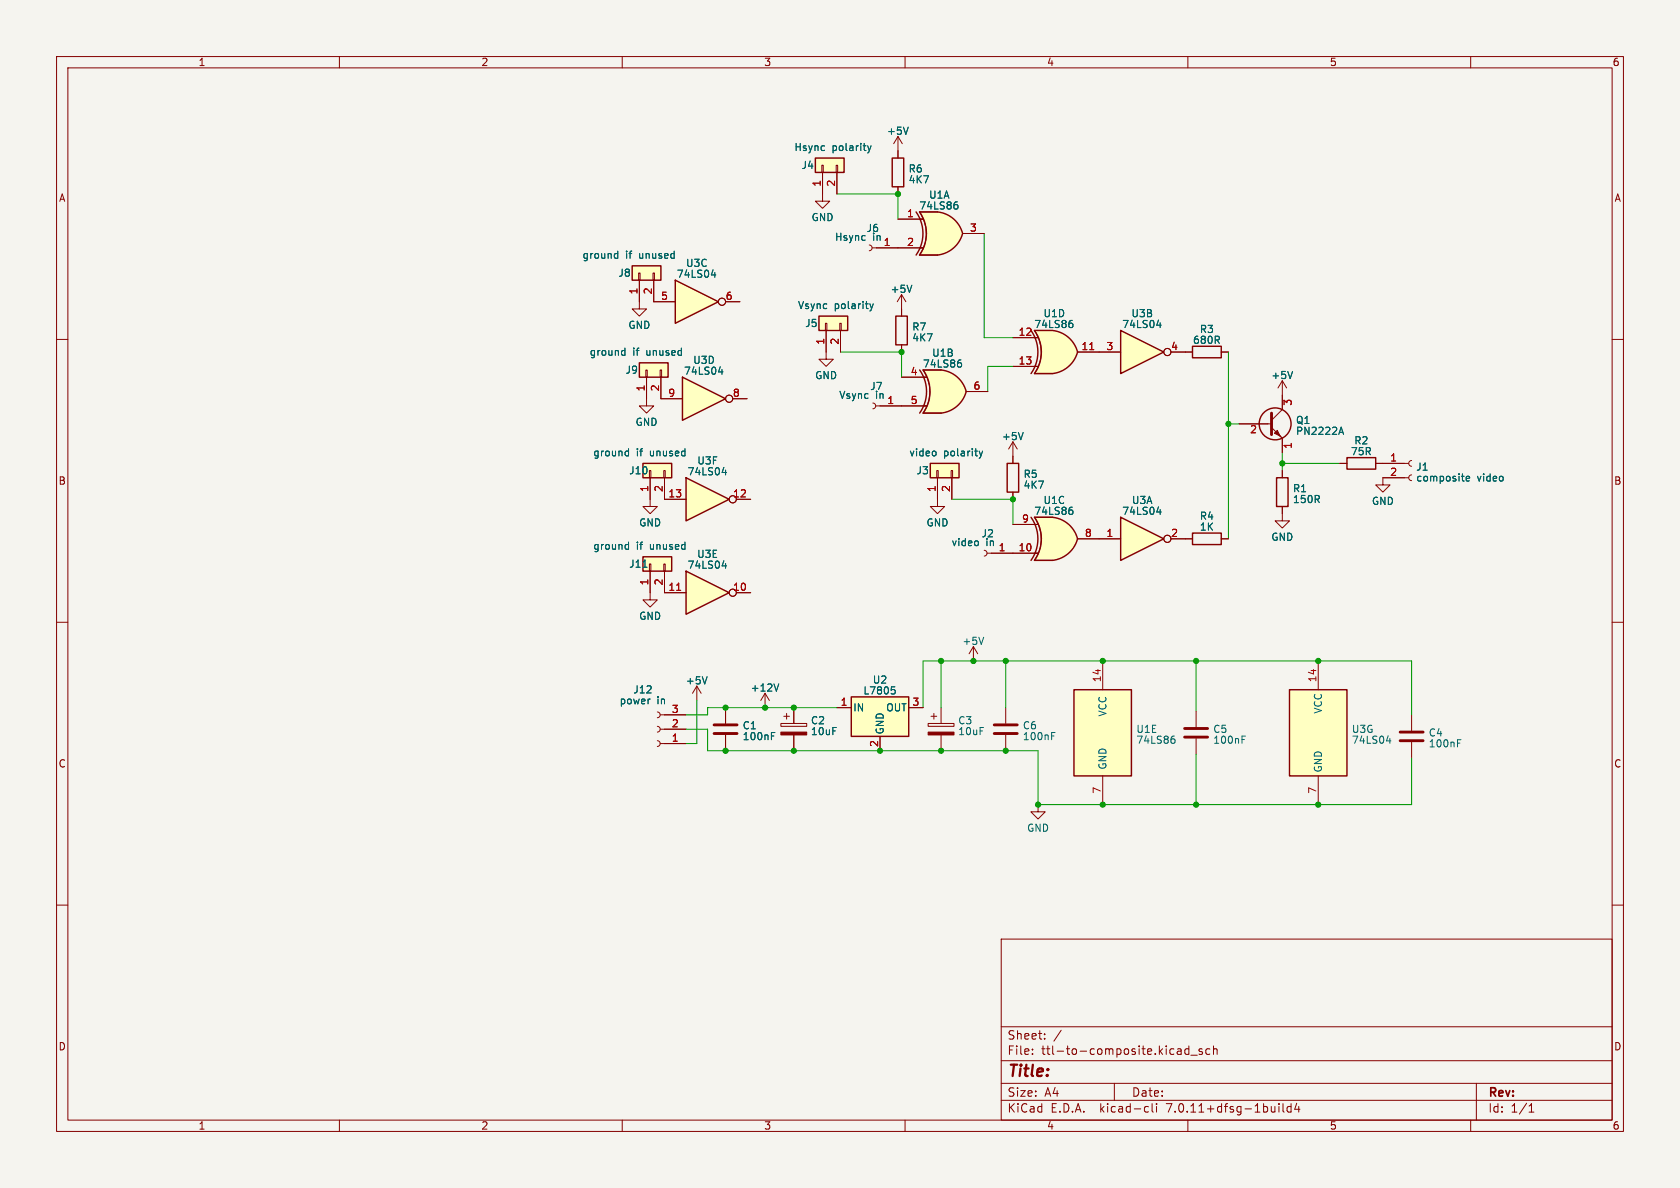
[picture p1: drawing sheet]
<svg xmlns="http://www.w3.org/2000/svg" width="297mm" height="210mm" viewBox="0 0 297 210" stroke-linecap="round" stroke-linejoin="round" font-family="sans-serif">
<path d="M0 0h297v210h-297z" fill="#f5f4ef" stroke="#f5f4ef" stroke-width=".18"/>
<g fill="none" stroke="#840000" stroke-width=".18">
<path d="M10 10h277v190h-277zM12 12h273v186h-273zM60 10v2M110 10v2M160 10v2M210 10v2M260 10v2M10 60h2M285 60h2M10 110h2M285 110h2M10 160h2"/>
<path d="M285 160h2M177 166h108v32h-108zM60 198v2M110 198v2M160 198v2M177 194.5h108M177 191.5h108M177 187.5h108M177 181.5h108M182.5 186.3v.1M182.5 185.5v.1M184.7 183.6v.1"/>
<path d="M184.7 182.8v.1M187.6 182.1l-1.3 2M197 191.5v3M202.6 195.6l.4 .1M203 196.5l-.4 .1M203.7 195.1v1.3l.2 .2M204.5 195.1v.1M204.5 195.6v1M210 198v2M210.2 185.5l-.5-.1-.2 .3v.4l.1 .2h.6M210.2 184.9v1.5M210.5 186.5h1.2"/>
<path d="M212.5 185.5l-.3-.1-.2 .2v.2l.5 .2v.3h-.5M213.9 185.5l-.4-.1-.3 .3v.4l.1 .2h.6M214.5 185.5l.2-.1 .4 .1 .1 .9M214.5 184.9v1.5M226.1 195.1v.1M226.1 195.6v1M226.8 195.1v1.3l.2 .2M228.2 195.7l-.4-.1-.3 .3v.4l.2 .2h.5M228.2 195.1v1.5M229.2 195l-.3 1.1h.9M229.6 195.6v1M260 198v2"/>
<path d="M261 191.5v6.5M270.3 196.6h.9M270.3 195.5l.4-.4v1.5"/>
</g>
<path d="M198.1 91.4l7.6 3.9-7.6 3.8z" fill="#ffffc2"/>
<path d="M164.5 81.9h5v2.6h-5zM198.1 91.4l7.6 3.9-7.6 3.8zM150.5 123.2h10.2v7h-10.2zM189.9 121.9h10.1v15.3h-10.1z" fill="none" stroke="#840000" stroke-width=".25"/>
<g fill="none" stroke="#840000" stroke-width=".18">
<path d="M179.1 78.1l-.8 1.3M179.1 78.1v2.5M179.1 78.1l.7 1.3M165.6 83.2h.3v1.3h-.3zM165.7 84.5v5h1.3l-1.3 1.3-1.2-1.3h1.2M168.1 83.2h.3v1.3h-.3zM168.3 84.5v3.8M174 97.3l.4 .1 .1 .4-.2 .4-.3 .1M174.5 97.8h4.6M194.3 95.3h3.8M207 95.3h2.5M172.1 114.3l-.8 1.3"/>
<path d="M172.1 114.3v2.5M172.1 114.3l.7 1.3M194.9 116.8v5.1M116.2 125.9l.4 .1 .1 .4-.2 .3-.3 .2M116.2 128.4l.4 .2 .1 .3-.2 .4-.3 .1M116.2 130.9l.4 .2 .1 .4-.2 .3-.3 .2M116.7 126.4h4.6M116.7 128.9h4.6M116.7 131.4h4.6M123.2 121.3l-.8 1.3M123.2 121.3v2.5M123.2 121.3l.8 1.3"/>
<path d="M128.3 125.1v2.8M128.3 129.9v2.8M138 127.9h4.6v.5h-4.6zM138.6 126.6h1M139.1 126.1v1M140.3 125.1v2.8M140.3 129.9v2.8M148 125.1h2.5M155.6 130.2v2.5M160.7 125.1h2.5M164.1 127.9h4.6v.5h-4.6zM164.6 126.6h1"/>
<path d="M165.1 126.1v1M166.4 125.1v2.8M166.4 129.9v2.8M177.8 125.1v2.8M177.8 129.9v2.8M194.9 137.2v5M183.5 142.2v1.3h1.3l-1.3 1.3-1.3-1.3h1.3"/>
<circle cx="206.4" cy="95.2" r=".63"/>
</g>
<g fill="none" stroke="#006464" stroke-width=".18">
<path d="M165.4 79.9v.6M173.1 79.7l.3 .9M173.7 79.7l-.3 .9M180.9 76.5l-.4 1.2M172.9 95.7v.6M173.4 80.6l-.3 .4M204.5 90.5h.8M205.1 90.1v.8M125 119.6l-.4 1.3M173.9 112.6l-.4 1.3M114.8 123.6h.1M136.4 130.1h.4"/>
<path d="M136.4 129.5h.6M157.6 121.4h.6M157.7 121.9h.3l.3 .2-.2 .5-.4 .1M185.9 130.1h.4M185.9 129.5h.6M207.2 130.6h.3l.2 .3v.4l-.5 .1M207.4 130.1h.2"/>
</g>
<g fill="#ffffc2" stroke="#ffffc2" stroke-width=".18">
<path d="M164.5 81.9h5v2.6h-5z"/>
<path d="M189.9 121.9h10.1v15.3h-10.1z"/>
<path d="M150.5 123.2h10.2v7h-10.2z"/>
<path d="M185.5 93.9l5 1.4a5.2 5.2 0 0 1-4.4 3.8z"/>
</g>
<path d="M126.2 129.7h4.1M126.2 128.1h4.1M175.8 129.7h4M175.8 128.1h4" fill="none" stroke="#840000" stroke-width=".51"/>
<g fill="#840000" stroke="#840000" stroke-width=".18">
<path d="M138 129.4h4.6v.5h-4.6z"/>
<path d="M164.1 129.4h4.6v.5h-4.6z"/>
</g>
<path d="M182.9 99.1h3.2M182.9 91.4h3.2" fill="none" stroke="#ffffc2" stroke-width=".18"/>
<path d="M182.9 91.4h3.2v7.7h-3.2a6.7 6.7 0 0 0 0-7.7z" fill="#ffffc2"/>
<g fill="#ffffc2" stroke="#ffffc2" stroke-width=".18">
<path d="M186.1 91.4a5.1 5.1 0 0 1 4.4 3.9l-5 1.3z"/>
<path d="M228 121.9h10.1v15.3h-10.1z"/>
<path d="M185.5 60.9l5 1.3a5.2 5.2 0 0 1-4.4 3.8z"/>
</g>
<path d="M178.1 81.9h2v5.1h-2zM182.3 91.4a6.6 6.6 0 0 1 0 7.7M182.9 91.4h3.2a5.1 5.1 0 0 1 4.4 3.9 5.2 5.2 0 0 1-4.4 3.8h-3.2a6.6 6.6 0 0 0 0-7.7zM210.8 94.2h5.1v2.1h-5.1zM228 121.9h10.1v15.3h-10.1z" fill="none" stroke="#840000" stroke-width=".25"/>
<g fill="none" stroke="#840000" stroke-width=".18">
<path d="M179.1 97.8h4.4M179.1 92.7h4.4M179.1 80.6v1.3M179.1 87v1.3M186.1 91.4h-3.2a6.6 6.6 0 0 1 0 7.7h3.2M190.5 95.3h3.8M209.5 95.3h1.3M215.9 95.3h1.3M226.7 90.8v1.3h1.3l-1.3 1.2-1.3-1.2h1.3M233 116.8v5.1M135.3 122.6l-.8 1.2M135.3 122.6v2.5"/>
<path d="M135.3 122.6l.7 1.2M211.5 125.7v2.8M211.5 130.6v2.8M233 137.2v5M249.6 126.4v2.8M249.6 131.2v2.8"/>
</g>
<path d="M189.2 90.1l.4 .1 .1 .2-.1 .4-.4 .1M189.3 89.7h.3M137.7 120.9l-.4 1.3M219.6 130.7h.4M219.6 130.1h.6M245.1 131h.8M245.7 130.6v.8M257.7 131.4h.4M257.7 130.8h.6" fill="none" stroke="#006464" stroke-width=".18"/>
<path d="M209.4 130.3h4.1M209.4 128.8h4.1M247.5 130.9h4.1M247.5 129.4h4.1" fill="none" stroke="#840000" stroke-width=".51"/>
<path d="M182.9 58.4h3.2M182.9 66h3.2" fill="none" stroke="#ffffc2" stroke-width=".18"/>
<path d="M182.9 58.4h3.2v7.6h-3.2a6.7 6.7 0 0 0 0-7.6z" fill="#ffffc2"/>
<path d="M186.1 58.4a5.1 5.1 0 0 1 4.4 3.8l-5 1.3z" fill="#ffffc2" stroke="#ffffc2" stroke-width=".18"/>
<path d="M182.3 58.4a6.6 6.6 0 0 1 0 7.6M182.9 58.4h3.2a5.1 5.1 0 0 1 4.4 3.8 5.2 5.2 0 0 1-4.4 3.8h-3.2a6.6 6.6 0 0 0 0-7.6z" fill="none" stroke="#840000" stroke-width=".25"/>
<path d="M179.1 59.7h4.4M186.1 58.4h-3.2a6.6 6.6 0 0 1 0 7.6h3.2M179.1 64.8h4.4M190.5 62.2h3.8" fill="none" stroke="#840000" stroke-width=".18"/>
<path d="M192.6 61.8h.8" fill="none" stroke="#a90000" stroke-width=".18"/>
<path d="M189.2 57.1l.4 .1 .1 .2-.1 .4-.4 .1M189.3 56.6h.3" fill="none" stroke="#006464" stroke-width=".18"/>
<path d="M198.1 58.4l7.6 3.8-7.6 3.8z" fill="#ffffc2"/>
<g fill="none" stroke="#840000" stroke-width=".25">
<path d="M198.1 58.4l7.6 3.8-7.6 3.8zM210.8 61.2h5.1v2h-5.1zM113.7 81.9h5v2.6h-5zM113.7 98.4h5v2.6h-5zM225.7 84.5h2v5h-2zM238.1 80.9h5.1v2h-5.1z"/>
<circle cx="225.4" cy="74.9" r="2.82"/>
</g>
<g fill="none" stroke="#840000" stroke-width=".18">
<path d="M146 62.2v1.3h1.3l-1.3 1.3-1.2-1.3h1.2M194.3 62.2h3.8M207 62.2h3.8M215.9 62.2h1.3M219.1 74.9h5.7M224.8 75.6l1.9 1.9v2.5M226.1 76.8l.5 .5M226.7 67.3v5.1l-1.9 1.9M226.7 67.3l-.8 1.3M226.7 67.3l.8 1.3M114.8 83.2h.3v1.3h-.3zM114.8 99.7h.3v1.3h-.3z"/>
<path d="M114.9 84.5v3.8M117.3 83.2h.3v1.3h-.3zM117.3 99.7h.3v1.3h-.3zM117.5 84.5v3.8M226.7 83.2v1.3M226.7 89.5v1.3M236.9 81.9h1.2M243.2 81.9h5.8M249 84.5h-4.5v1.2h1.2l-1.2 1.3-1.3-1.3h1.3M249.6 83.9l-.4 .2-.2 .3 .2 .4 .4 .2M249.6 81.4l-.4 .1-.2 .4 .2 .4 .4 .1M114.9 101v3.8"/>
<path d="M117.5 101v3.8"/>
<circle cx="206.4" cy="62.2" r=".63"/>
</g>
<g fill="none" stroke="#006464" stroke-width=".18">
<path d="M204.5 57.5h.8M205.1 57.1v.8M110.8 79.7l.3 .1M111.1 79.3v1.3M228.5 65.7l-.4 1.2M236.8 76.4h.6M237.1 75.5l.4 1.3M110.8 96.3h.3M111.1 95.8v1.3M111.1 80.5l-.3 .1M111.1 97l-.3 .1M259.2 84.6l.6-.1v-.2l-.4-.1-.2 .2 .1 .6h.5"/>
<path d="M113.7 100.3h.7"/>
</g>
<path d="M224.8 73v3.8" fill="none" stroke="#840000" stroke-width=".51"/>
<path d="M225.3 76.6l.5-.5 .5 1z" fill="#840000" stroke="#840000" stroke-width=".18"/>
<g fill="#ffffc2" stroke="#ffffc2" stroke-width=".18">
<path d="M113.7 81.9h5v2.6h-5z"/>
<path d="M113.7 98.4h5v2.6h-5z"/>
</g>
<path d="M120.6 66.7l7.7 3.8-7.7 3.8z" fill="#ffffc2"/>
<path d="M113 64.1h5.1v2.6h-5.1zM120.6 66.7l7.7 3.8-7.7 3.8z" fill="none" stroke="#840000" stroke-width=".25"/>
<g fill="none" stroke="#840000" stroke-width=".18">
<path d="M113 53.3v1.3h1.3l-1.3 1.3-1.2-1.3h1.2M114.2 65.4h.2v1.3h-.2zM114.3 66.7v3.8M116.7 65.4h.3v1.3h-.3zM116.8 66.7v3.8h3.8M129.5 70.5h2.6M154.3 71.2l.4 .2 .1 .4-.2 .3-.3 .2M154.8 71.8h4.6"/>
<circle cx="128.9" cy="70.5" r=".63"/>
</g>
<path d="M110.1 62h.4M110.5 61.5v1.3M110.5 62.7l-.4 .1M127 65.7h.8M127.6 65.3v.9" fill="none" stroke="#006464" stroke-width=".18"/>
<path d="M113 64.1h5.1v2.6h-5.1z" fill="#ffffc2" stroke="#ffffc2" stroke-width=".18"/>
<path d="M121.3 101l7.6 3.8-7.6 3.8z" fill="#ffffc2"/>
<path d="M121.3 101l7.6 3.8-7.6 3.8z" fill="none" stroke="#840000" stroke-width=".25"/>
<g fill="none" stroke="#840000" stroke-width=".18">
<path d="M114.3 70.5v1.3h1.3l-1.3 1.2-1.3-1.2h1.3M114.9 88.3v1.2h1.3l-1.3 1.3-1.2-1.3h1.2M114.9 104.8v1.2h1.3l-1.3 1.3-1.2-1.3h1.2M117.5 104.8h3.8M130.2 104.8h2.5"/>
<circle cx="129.5" cy="104.8" r=".63"/>
</g>
<path d="M119.6 104.4h.7" fill="none" stroke="#a90000" stroke-width=".18"/>
<path d="M128.3 99.6v.9M127.7 100h.8" fill="none" stroke="#006464" stroke-width=".18"/>
<path d="M119.4 49.5l7.6 3.8-7.6 3.9z" fill="#ffffc2"/>
<path d="M144.1 27.9h5.1v2.6h-5.1zM157.7 27.9h2.1v5.1h-2.1zM111.8 47h5v2.5h-5zM119.4 49.5l7.6 3.8-7.6 3.9zM144.8 55.9h5.1v2.5h-5.1z" fill="none" stroke="#840000" stroke-width=".25"/>
<g fill="none" stroke="#840000" stroke-width=".18">
<path d="M145.3 29.2h.2v1.3h-.2zM145.4 30.5v5.1h1.3l-1.3 1.2-1.3-1.2h1.3M147.8 29.2h.3v1.3h-.3zM148 30.5v3.8M158.7 24.1l-.7 1.3M158.7 24.1v3.8M158.7 33v1.3M158.7 24.1l.8 1.3M112.9 48.3h.3v1.2h-.3zM113 49.5v3.8M115.4 48.3h.3v1.2h-.3zM115.6 49.5v3.8h3.8"/>
<path d="M128.3 53.3h2.5M145.9 57.2h.3v1.2h-.3zM146 58.4v3.8M148.5 57.2h.2v1.2h-.2zM148.6 58.4v3.8M153.7 43.3l.3 .2 .2 .3-.2 .4-.3 .1M154.2 43.8h4.5"/>
<circle cx="127.6" cy="53.3" r=".63"/>
</g>
<path d="M153.4 25.8l.3 .8M153.7 26.6l-.3 .4M154 25.8l-.3 .8M160.6 22.5l-.5 1.2M108.8 44.8l.4 .1M109.2 44.4v1.3M109.2 45.6l-.4 .1M125.8 48.6h.7M126.4 48.2v.8M153.8 53.7l.3 .9M154.1 54.6l-.3 .4M154.4 53.7l-.3 .9" fill="none" stroke="#006464" stroke-width=".18"/>
<g fill="#ffffc2" stroke="#ffffc2" stroke-width=".18">
<path d="M111.8 47h5v2.5h-5z"/>
<path d="M144.8 55.9h5.1v2.5h-5.1z"/>
<path d="M144.1 27.9h5.1v2.6h-5.1z"/>
</g>
<path d="M121.3 84.5l7.6 3.8-7.6 3.8z" fill="#ffffc2"/>
<path d="M121.3 84.5l7.6 3.8-7.6 3.8z" fill="none" stroke="#840000" stroke-width=".25"/>
<g fill="none" stroke="#840000" stroke-width=".18">
<path d="M117.5 88.3h3.8M130.2 88.3h2.5"/>
<circle cx="129.5" cy="88.3" r=".63"/>
</g>
<path d="M127.7 83.5h.8M128.3 83.1v.8" fill="none" stroke="#006464" stroke-width=".18"/>
<path d="M165.2 39.9l5 1.4a5.2 5.2 0 0 1-4.4 3.8z" fill="#ffffc2" stroke="#ffffc2" stroke-width=".18"/>
<path d="M162.6 37.5h3.1M162.6 45.1h3.1" fill="none" stroke="#ffffc2" stroke-width=".18"/>
<path d="M162.6 37.5h3.1v7.6h-3.1a6.7 6.7 0 0 0 0-7.6z" fill="#ffffc2"/>
<g fill="#ffffc2" stroke="#ffffc2" stroke-width=".18">
<path d="M165.8 37.5a5.1 5.1 0 0 1 4.4 3.8l-5 1.3z"/>
<path d="M165.8 67.9l5 1.3a5.2 5.2 0 0 1-4.4 3.8z"/>
</g>
<path d="M162 37.5a6.6 6.6 0 0 1 0 7.6M165.7 37.5h-3.1a6.6 6.6 0 0 1 0 7.6h3.1M165.8 37.5a5.1 5.1 0 0 1 4.4 3.8 5.2 5.2 0 0 1-4.4 3.8" fill="none" stroke="#840000" stroke-width=".25"/>
<path d="M158.7 38.7h4.5M165.7 37.5h-3.1a6.6 6.6 0 0 1 0 7.6h3.1M158.7 43.8h4.5M159.4 52.1l-.8 1.2M159.4 52.1v2.5M159.4 52.1l.7 1.2M170.2 41.3h3.8" fill="none" stroke="#840000" stroke-width=".18"/>
<path d="M168.9 36.2h.3l.2 .2-.1 .4-.4 .2M169 35.7h.2M161.2 50.4l-.4 1.3" fill="none" stroke="#006464" stroke-width=".18"/>
<path d="M163.2 73h3.2M163.2 65.4h3.2" fill="none" stroke="#ffffc2" stroke-width=".18"/>
<path d="M163.2 65.4h3.2v7.6h-3.2a6.7 6.7 0 0 0 0-7.6z" fill="#ffffc2"/>
<path d="M166.4 65.4a5.1 5.1 0 0 1 4.4 3.8l-5 1.3z" fill="#ffffc2" stroke="#ffffc2" stroke-width=".18"/>
<path d="M158.4 55.9h2v5.1h-2zM162.6 65.4a6.6 6.6 0 0 1 0 7.6M166.4 65.4h-3.2a6.6 6.6 0 0 1 0 7.6h3.2M166.4 65.4a5.1 5.1 0 0 1 4.4 3.8 5.2 5.2 0 0 1-4.4 3.8" fill="none" stroke="#840000" stroke-width=".25"/>
<g fill="none" stroke="#840000" stroke-width=".18">
<path d="M145.4 30.5v3.8M148 30.5v3.8M158.7 38.7h4.5M158.7 26.7v1.2M158.7 33v1.3M113 49.5v3.8M115.6 49.5v3.8h3.8M128.3 53.3h2.5M146 58.4v3.8M148.6 58.4v3.8M154.9 43.8h8.3M159.4 54.6v1.3"/>
<path d="M170.2 41.3h3.8M179.1 59.7h4.4M114.3 66.7v3.8M116.8 66.7v3.8h3.8M129.5 70.5h2.6M155.6 71.8h8.2M159.4 66.7h4.4M159.4 61v1.2M166.4 65.4h-3.2a6.6 6.6 0 0 1 0 7.6h3.2M170.8 69.2h3.8M179.1 64.8h4.4M190.5 62.2h7.6"/>
<path d="M207 62.2h3.8M215.9 62.2h1.3M219.1 74.9h5.1M226.7 69.9v2.5M226.7 77.5v2.5M114.9 84.5v3.8M117.5 84.5v3.8h3.8M130.2 88.3h2.5M165.7 84.5v3.8M168.3 84.5v3.8M175.3 97.8h8.2M179.1 92.7h4.4"/>
<path d="M179.1 80.6v1.3M179.1 87v1.3M190.5 95.3h7.6M207 95.3h3.8M215.9 95.3h1.3M226.7 83.2v1.3M226.7 89.5v1.3M236.9 81.9h1.2M243.2 81.9h5.1M244.5 84.5h3.8M114.9 101v3.8M117.5 101v3.8h3.8"/>
<path d="M130.2 104.8h2.5M117.5 131.4h3.8M117.5 128.9h3.8M117.5 126.4h3.8M128.3 125.1v2.8M128.3 129.9v2.8M140.3 125.1v2.8M140.3 129.9v2.8M148 125.1h2.5M155.6 130.2v2.5M160.7 125.1h2.5"/>
<circle cx="127.6" cy="53.3" r=".63"/>
<circle cx="128.9" cy="70.5" r=".63"/>
<circle cx="206.4" cy="62.2" r=".63"/>
<circle cx="129.5" cy="88.3" r=".63"/>
<circle cx="206.4" cy="95.2" r=".63"/>
<circle cx="129.5" cy="104.8" r=".63"/>
</g>
<g fill="none" stroke="#006464" stroke-width=".18">
<path d="M153.4 25.8l.3 .8M153.7 26.6l-.3 .4M154 25.8l-.3 .8M160.6 22.5l-.5 1.2M168.9 36.2h.3l.2 .2-.1 .4-.4 .2M169 35.7h.2M108.8 44.8l.4 .1M109.2 44.4v1.3M109.2 45.6l-.4 .1M125.8 48.6h.7M126.4 48.2v.8M153.8 53.7l.3 .9"/>
<path d="M154.1 54.6l-.3 .4M154.4 53.7l-.3 .9M161.2 50.4l-.4 1.3M189.2 57.1l.4 .1 .1 .2-.1 .4-.4 .1M189.3 56.6h.3M204.5 57.5h.8M205.1 57.1v.8M110.1 62h.4M110.5 61.5v1.3M110.5 62.7l-.4 .1M110.8 79.7l.3 .1M111.1 79.3v1.3"/>
<path d="M127 65.7h.8M127.6 65.3v.9M165.4 79.9v.6M169.5 64.1l.4 .1 .1 .2-.1 .4-.4 .1M169.6 63.6h.3M173.1 79.7l.3 .9M173.7 79.7l-.3 .9M180.9 76.5l-.4 1.2M228.5 65.7l-.4 1.2M236.8 76.4h.6M237.1 75.5l.4 1.3M110.8 96.3h.3"/>
<path d="M111.1 95.8v1.3M111.1 80.5l-.3 .1M111.1 97l-.3 .1M127.7 83.5h.8M128.3 83.1v.8M128.3 99.6v.9M172.9 95.7v.6M173.4 80.6l-.3 .4M189.2 90.1l.4 .1 .1 .2-.1 .4-.4 .1M189.3 89.7h.3M204.5 90.5h.8M205.1 90.1v.8"/>
<path d="M259.2 84.6l.6-.1v-.2l-.4-.1-.2 .2 .1 .6h.5M113.7 100.3h.7M125 119.6l-.4 1.3M127.7 100h.8M114.8 123.6h.1M136.4 130.1h.4M136.4 129.5h.6M137.7 120.9l-.4 1.3M157.6 121.4h.6M157.7 121.9h.3l.3 .2-.2 .5-.4 .1"/>
</g>
<g fill="none" stroke="#009600" stroke-width=".18">
<path d="M148 34.3h10.7v4.4M174 41.3v18.4h5.1M148.6 62.2h10.8v4.5M179.1 64.8h-4.5v4.4M217.2 62.2v33.1M217.2 74.9h1.9M168.3 88.3h10.8v4.4M226.7 80v3.2M226.7 81.9h10.2M166.4 116.8v8.3M177.8 116.8v8.3M211.5 116.8v8.9"/>
<path d="M121.3 128.9h3.8v3.8h58.4v9.5h66.1v-8.2M123.2 123.8v7.6h-1.9M148 125.1h-22.9v1.3h-3.8M163.2 125.1v-8.3h86.4v9.6M211.5 133.4v8.8"/>
</g>
<path d="M192.6 61.8h.8M119.6 104.4h.7" fill="none" stroke="#a90000" stroke-width=".18"/>
<g fill="#009600" stroke="#009600" stroke-width=".18">
<circle cx="158.7" cy="34.3" r=".46"/>
<circle cx="159.4" cy="62.2" r=".46"/>
<circle cx="155.6" cy="132.7" r=".46"/>
<circle cx="166.4" cy="132.7" r=".46"/>
<circle cx="177.8" cy="132.7" r=".46"/>
<circle cx="166.4" cy="116.8" r=".46"/>
<circle cx="172.1" cy="116.8" r=".46"/>
<circle cx="177.8" cy="116.8" r=".46"/>
<circle cx="194.9" cy="142.2" r=".46"/>
<circle cx="211.5" cy="116.8" r=".46"/>
<circle cx="194.9" cy="116.8" r=".46"/>
<circle cx="211.5" cy="142.2" r=".46"/>
<circle cx="183.5" cy="142.2" r=".46"/>
<circle cx="179.1" cy="88.3" r=".46"/>
<circle cx="135.3" cy="125.1" r=".46"/>
<circle cx="140.3" cy="132.7" r=".46"/>
<circle cx="128.3" cy="125.1" r=".46"/>
<circle cx="140.3" cy="125.1" r=".46"/>
<circle cx="128.3" cy="132.7" r=".46"/>
<circle cx="226.7" cy="81.9" r=".46"/>
<circle cx="233" cy="116.8" r=".46"/>
<circle cx="233" cy="142.2" r=".46"/>
<circle cx="217.2" cy="74.9" r=".46"/>
</g>
<text font-size="2.8" fill="#840000" x="178" y="190.9">Title:</text>
<g font-size="2.1" fill="#840000">
<text x="178" y="184">Sheet:</text>
<text x="178" y="186.7">File:</text>
<text x="184.1" y="186.7">ttl-to-composite.kicad_sch</text>
<text x="178" y="196.9">KiCad</text>
<text x="178" y="194.1">Size:</text>
<text x="184.7" y="194.1">A4</text>
<text x="185.7" y="196.9">E.D.A.</text>
<text x="194.6" y="196.9">kicad-cli</text>
<text x="200" y="194.1">Date:</text>
<text x="206.5" y="196.9">7.0.11+dfsg-1build4</text>
<text x="263" y="194.3">Rev:</text>
<text x="263" y="196.9">Id:</text>
<text x="267.1" y="196.9">1/1</text>
</g>
<g font-size="1.8" fill="#840000">
<text x="35" y="11.9">1</text>
<text x="85" y="11.9">2</text>
<text x="135" y="11.9">3</text>
<text x="185" y="11.9">4</text>
<text x="235" y="11.9">5</text>
<text x="285" y="11.9">6</text>
<text x="10.3" y="35.9">A</text>
<text x="285.3" y="35.9">A</text>
<text x="10.3" y="85.9">B</text>
<text x="285.3" y="85.9">B</text>
<text x="10.3" y="135.9">C</text>
<text x="285.3" y="135.9">C</text>
<text x="10.3" y="185.9">D</text>
<text x="285.3" y="185.9">D</text>
<text x="35" y="199.9">1</text>
<text x="85" y="199.9">2</text>
<text x="135" y="199.9">3</text>
<text x="185" y="199.9">4</text>
<text x="235" y="199.9">5</text>
<text x="285" y="199.9">6</text>
</g>
<g font-size="1.8" fill="#006464">
<text x="140.3" y="26.9">Hsync</text>
<text x="147.1" y="26.9">polarity</text>
<text x="156.7" y="24">+5V</text>
<text x="141.6" y="30.1">J4</text>
<text x="160.5" y="30.7">R6</text>
<text x="160.5" y="32.6">4K7</text>
<text x="164.1" y="35.3">U1A</text>
<text x="143.4" y="39.3">GND</text>
<text x="153.1" y="41.2">J6</text>
<text x="162.4" y="37.2">74LS86</text>
<text x="102.9" y="45.9">ground</text>
<text x="110.6" y="45.9">if</text>
<text x="113.1" y="45.9">unused</text>
<text x="121.2" y="47.4">U3C</text>
<text x="147.5" y="42.8">Hsync</text>
<text x="154.3" y="42.8">in</text>
<text x="109.2" y="49.1">J8</text>
<text x="119.6" y="49.3">74LS04</text>
<text x="157.3" y="52">+5V</text>
<text x="111" y="58.3">GND</text>
<text x="141" y="54.8">Vsync</text>
<text x="142.2" y="58">J5</text>
<text x="147.5" y="54.8">polarity</text>
<text x="161.2" y="58.6">R7</text>
<text x="182.7" y="58.2">74LS86</text>
<text x="184.4" y="56.3">U1D</text>
<text x="198.3" y="58.2">74LS04</text>
<text x="199.9" y="56.3">U3B</text>
<text x="212" y="59.1">R3</text>
<text x="104.1" y="63.1">ground</text>
<text x="111.9" y="63.1">if</text>
<text x="114.4" y="63.1">unused</text>
<text x="122.5" y="64.5">U3D</text>
<text x="161.2" y="60.6">4K7</text>
<text x="163.1" y="65.2">74LS86</text>
<text x="164.7" y="63.3">U1B</text>
<text x="210.8" y="61">680R</text>
<text x="110.5" y="66.3">J9</text>
<text x="120.8" y="66.4">74LS04</text>
<text x="144" y="67.2">GND</text>
<text x="148.3" y="70.7">Vsync</text>
<text x="153.7" y="69.2">J7</text>
<text x="154.8" y="70.7">in</text>
<text x="224.7" y="67.2">+5V</text>
<text x="112.3" y="75.5">GND</text>
<text x="229" y="77.1">PN2222A</text>
<text x="229" y="75.1">Q1</text>
<text x="104.8" y="80.9">ground</text>
<text x="112.5" y="80.9">if</text>
<text x="115" y="80.9">unused</text>
<text x="123.2" y="82.3">U3F</text>
<text x="160.7" y="80.9">video</text>
<text x="166.8" y="80.9">polarity</text>
<text x="177" y="78">+5V</text>
<text x="238.7" y="80.7">75R</text>
<text x="239.3" y="78.8">R2</text>
<text x="250.3" y="83.4">J1</text>
<text x="111.1" y="84">J10</text>
<text x="121.5" y="84.2">74LS04</text>
<text x="161.9" y="84">J3</text>
<text x="180.9" y="84.7">R5</text>
<text x="180.9" y="86.6">4K7</text>
<text x="184.4" y="89.3">U1C</text>
<text x="200" y="89.3">U3A</text>
<text x="228.5" y="87.2">R1</text>
<text x="228.5" y="89.1">150R</text>
<text x="242.4" y="89.5">GND</text>
<text x="250.3" y="85.3">composite</text>
<text x="261.1" y="85.3">video</text>
<text x="112.9" y="93.3">GND</text>
<text x="163.7" y="93.3">GND</text>
<text x="173.4" y="95.2">J2</text>
<text x="182.7" y="91.2">74LS86</text>
<text x="198.3" y="91.2">74LS04</text>
<text x="212" y="92.1">R4</text>
<text x="212" y="94">1K</text>
<text x="224.7" y="95.8">GND</text>
<text x="104.8" y="97.4">ground</text>
<text x="111.1" y="100.6">J11</text>
<text x="112.5" y="97.4">if</text>
<text x="115" y="97.4">unused</text>
<text x="121.5" y="100.7">74LS04</text>
<text x="123.1" y="98.8">U3E</text>
<text x="168.1" y="96.7">video</text>
<text x="174.3" y="96.7">in</text>
<text x="112.9" y="109.8">GND</text>
<text x="170" y="114.2">+5V</text>
<text x="109.5" y="124.7">power</text>
<text x="111.9" y="122.8">J12</text>
<text x="116.1" y="124.7">in</text>
<text x="121.2" y="121.2">+5V</text>
<text x="132.6" y="122.5">+12V</text>
<text x="150.7" y="126">IN</text>
<text x="152.5" y="123">L7805</text>
<text x="154.2" y="121">U2</text>
<text x="156.6" y="126">OUT</text>
<text x="131.2" y="129.1">C1</text>
<text x="131.2" y="131">100nF</text>
<text x="143.3" y="128.2">C2</text>
<text x="143.3" y="130.2">10uF</text>
<text x="156.4" y="129.9" transform="rotate(-90 156.4 129.9)">GND</text>
<text x="169.3" y="128.2">C3</text>
<text x="169.3" y="130.2">10uF</text>
<text x="180.7" y="129.1">C6</text>
<text x="180.7" y="131">100nF</text>
<text x="195.8" y="126.8" transform="rotate(-90 195.8 126.8)">VCC</text>
<text x="200.8" y="129.8">U1E</text>
<text x="200.8" y="131.7">74LS86</text>
<text x="214.4" y="129.8">C5</text>
<text x="214.4" y="131.7">100nF</text>
<text x="233.9" y="126.3" transform="rotate(-90 233.9 126.3)">VCC</text>
<text x="238.9" y="129.8">U3G</text>
<text x="238.9" y="131.7">74LS04</text>
<text x="252.5" y="130.4">C4</text>
<text x="195.8" y="136.1" transform="rotate(-90 195.8 136.1)">GND</text>
<text x="233.9" y="136.7" transform="rotate(-90 233.9 136.7)">GND</text>
<text x="252.5" y="132.3">100nF</text>
<text x="181.5" y="147.2">GND</text>
</g>
<g font-size="1.8" fill="#a90000">
<text x="145.2" y="33.1" transform="rotate(-90 145.2 33.1)">1</text>
<text x="147.7" y="33.1" transform="rotate(-90 147.7 33.1)">2</text>
<text x="160.3" y="38.5">1</text>
<text x="171.4" y="41">3</text>
<text x="156.1" y="43.6">1</text>
<text x="160.3" y="43.6">2</text>
<text x="112.8" y="52.1" transform="rotate(-90 112.8 52.1)">1</text>
<text x="115.3" y="52.1" transform="rotate(-90 115.3 52.1)">2</text>
<text x="116.8" y="53.1">5</text>
<text x="128.2" y="53.1">6</text>
<text x="180" y="59.4">12</text>
<text x="145.8" y="61" transform="rotate(-90 145.8 61)">1</text>
<text x="148.3" y="61" transform="rotate(-90 148.3 61)">2</text>
<text x="180" y="64.5">13</text>
<text x="191.1" y="62">11</text>
<text x="195.5" y="62">3</text>
<text x="206.9" y="62">4</text>
<text x="114" y="69.3" transform="rotate(-90 114 69.3)">1</text>
<text x="116.6" y="69.3" transform="rotate(-90 116.6 69.3)">2</text>
<text x="118" y="70.2">9</text>
<text x="129.5" y="70.2">8</text>
<text x="156.8" y="71.5">1</text>
<text x="160.9" y="66.4">4</text>
<text x="160.9" y="71.5">5</text>
<text x="172" y="69">6</text>
<text x="228.7" y="71.8" transform="rotate(-90 228.7 71.8)">3</text>
<text x="220.9" y="76.9">2</text>
<text x="228.7" y="79.4" transform="rotate(-90 228.7 79.4)">1</text>
<text x="245.7" y="81.7">1</text>
<text x="114.7" y="87.1" transform="rotate(-90 114.7 87.1)">1</text>
<text x="117.2" y="87.1" transform="rotate(-90 117.2 87.1)">2</text>
<text x="118.1" y="88">13</text>
<text x="129.5" y="88">12</text>
<text x="165.5" y="87.1" transform="rotate(-90 165.5 87.1)">1</text>
<text x="168" y="87.1" transform="rotate(-90 168 87.1)">2</text>
<text x="245.7" y="84.2">2</text>
<text x="180.6" y="92.5">9</text>
<text x="191.7" y="95">8</text>
<text x="195.5" y="95">1</text>
<text x="206.9" y="95">2</text>
<text x="176.5" y="97.5">1</text>
<text x="180" y="97.5">10</text>
<text x="114.7" y="103.6" transform="rotate(-90 114.7 103.6)">1</text>
<text x="117.2" y="103.6" transform="rotate(-90 117.2 103.6)">2</text>
<text x="118.1" y="104.5">11</text>
<text x="129.5" y="104.5">10</text>
<text x="148.5" y="124.8">1</text>
<text x="161.2" y="124.8">3</text>
<text x="194.7" y="120.7" transform="rotate(-90 194.7 120.7)">14</text>
<text x="232.8" y="120.7" transform="rotate(-90 232.8 120.7)">14</text>
<text x="118.7" y="131.2">1</text>
<text x="118.7" y="128.7">2</text>
<text x="118.7" y="126.1">3</text>
<text x="155.3" y="132.2" transform="rotate(-90 155.3 132.2)">2</text>
<text x="194.7" y="140.4" transform="rotate(-90 194.7 140.4)">7</text>
<text x="232.8" y="140.4" transform="rotate(-90 232.8 140.4)">7</text>
</g>
</svg>
